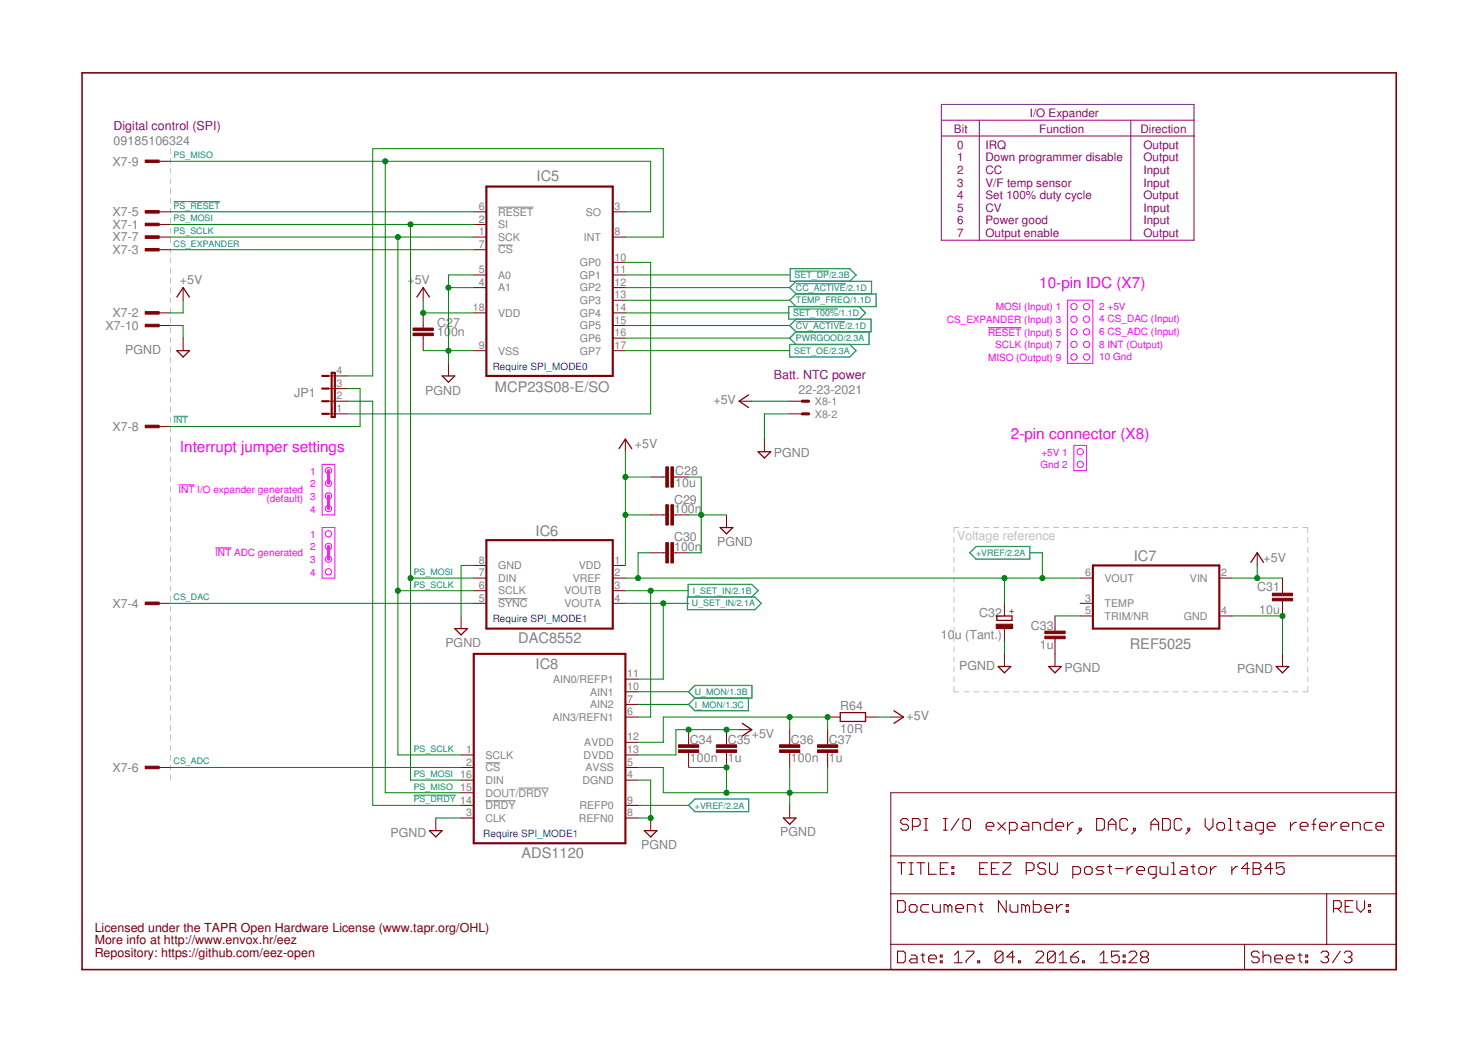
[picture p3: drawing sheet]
<svg xmlns="http://www.w3.org/2000/svg" width="297mm" height="210mm" viewBox="0 0 297 210" stroke-linecap="round" stroke-linejoin="round" font-family="sans-serif">
<g fill="none" stroke="#c0c0c0" stroke-width=".2">
<path d="M34.3 29.9v1M34.3 31.9v1M34.3 33.9v1M34.3 35.9v1M34.3 37.9v1M34.3 39.9v1M34.3 41.9v1M34.3 43.9v1M34.3 45.9v1M34.3 47.9v1M34.3 49.9v1M34.3 51.9v1"/>
<path d="M34.3 53.9v1M34.3 55.9v1M34.3 57.9v1M34.3 59.9v1M34.3 61.9v1M34.3 63.9v1M34.3 65.9v1M34.3 67.9v1M34.3 69.9v1M34.3 71.9v1M34.3 73.9v1M34.3 75.9v1"/>
<path d="M34.3 77.9v1M34.3 79.9v1M34.3 81.9v1M34.3 83.9v1M34.3 85.9v1M34.3 87.9v1M34.3 89.9v1M34.3 91.9v1M34.3 93.9v1M34.3 95.9v1M34.3 97.9v1M34.3 99.9v1"/>
<path d="M34.3 101.9v1M34.3 103.9v1M34.3 105.9v1M34.3 107.9v1M34.3 109.9v1M34.3 111.9v1M34.3 113.9v1M34.3 115.9v1M34.3 117.9v1M34.3 119.9v1M191.7 108.1v1M191.7 110.1v1"/>
<path d="M191.7 112.1v1M191.7 114.1v1M191.7 116.1v1M191.7 118.1v1M192.7 106.1h-1v1M193.7 106.1h1M195.7 106.1h1M197.7 106.1h1M199.7 106.1h1M201.7 106.1h1M203.7 106.1h1M205.7 106.1h1"/>
<path d="M207.8 106.1h.9M209.7 106.1h1.1M211.8 106.1h.9M213.7 106.1h1.1M215.8 106.1h1M217.8 106.1h1M219.8 106.1h1M221.8 106.1h1M223.8 106.1h1M225.8 106.1h1M227.8 106.1h1M229.8 106.1h1"/>
<path d="M231.8 106.1h1M233.8 106.1h1M235.8 106.1h1M237.8 106.1h1M239.8 106.1h1M241.8 106.1h1M243.8 106.1h1M245.8 106.1h1M247.8 106.1h1M249.8 106.1h1M251.8 106.1h1M253.8 106.1h1"/>
<path d="M255.8 106.1h1M257.8 106.1h1M259.8 106.1h1M261.8 106.1h1v1M262.8 108.1v1M262.8 110.1v1M262.8 112.1v1M262.8 114.1v1M262.8 116.1v1M262.8 118.1v1M34.3 121.9v1M34.3 123.9v1"/>
<path d="M34.3 125.9v1M34.3 127.9v1M34.3 129.9v1M34.3 131.9v1M34.3 133.9v1M34.3 135.9v1M34.3 137.9v1M34.3 139.9v1M191.7 138.1v1h1M191.7 120.1v1M191.7 122.1v1M191.7 124.1v1"/>
<path d="M191.7 126.1v1M191.7 128.1v1M191.7 130.1v1M191.7 132.1v1M191.7 134.1v1M191.7 136.1v1M193.7 139.1h1M195.7 139.1h1M197.7 139.1h1M199.7 139.1h1M201.7 139.1h1M203.7 139.1h1"/>
<path d="M205.7 139.1h1M207.8 139.1h.9M209.7 139.1h1.1M211.8 139.1h.9M213.7 139.1h1.1M215.8 139.1h1M217.8 139.1h1M219.8 139.1h1M221.8 139.1h1M223.8 139.1h1M225.8 139.1h1M227.8 139.1h1"/>
<path d="M229.8 139.1h1M231.8 139.1h1M233.8 139.1h1M235.8 139.1h1M237.8 139.1h1M239.8 139.1h1M241.8 139.1h1M243.8 139.1h1M245.8 139.1h1M247.8 139.1h1M249.8 139.1h1M251.8 139.1h1"/>
<path d="M253.8 139.1h1M255.8 139.1h1M257.8 139.1h1M259.8 139.1h1M262.8 138.1v1h-1M262.8 120.1v1M262.8 122.1v1M262.8 124.1v1M262.8 126.1v1M262.8 128.1v1M262.8 130.1v1M262.8 132.1v1"/>
<path d="M262.8 134.1v1M262.8 136.1v1M34.3 141.9v1M34.3 143.8v1.1M34.3 145.9v1M34.3 147.8v1.1M34.3 149.9v1M34.3 151.8v1.1M34.3 153.9v1M34.3 155.9v.9"/>
</g>
<path d="M100.1 41.7h7.1M100.1 49.3h3M100.1 120.4h5.9M97.6 153.4h2.9M104.2 158.5h6.1M97.6 161h6" fill="none" stroke="#808080" stroke-width=".2"/>
<g fill="none" stroke="#800000" stroke-width=".21">
<path d="M180.4 173.5h1.5M181.2 173.5v2.3M182.6 165l-.4-.4h-.8l-.4 .4v.4l.4 .3h.8l.4 .4v.4l-.4 .4h-.8l-.4-.4M182.7 173.5h.8M182.7 175.8h.8M183.1 173.5v2.3M183.4 166.1h1.1l.4-.4v-.7l-.4-.4h-1.1v2.3M184.3 173.5h1.5M185.1 173.5v2.3M185.7 164.6h.8M185.7 166.9h.8M186.1 164.6v2.3"/>
<path d="M186.6 173.5v2.3h1.6M189 174.6h.7M189.6 164.6h.8M189.6 166.9h.8M190 164.6v2.3M190.5 173.5h-1.5v2.3h1.5M191.3 175.4h.4v.4h-.4zM191.3 174.2h.4v.4h-.4zM192.7 164.6l-1.5 2.3M193.9 164.6h.8l.4 .4v1.5l-.4 .4h-.8l-.4-.4v-1.5zM196.9 174.6h.8M198.2 166.1h1.5v-.4l-.4-.3h-.7l-.4 .3v.8l.4 .4h.7"/>
<path d="M198.5 173.5h-1.6v2.3h1.6M199.2 174.6h.8M200.5 165.4l1.6 1.5M200.8 173.5h-1.6v2.3h1.6M201.6 173.5h1.5v.3l-1.5 1.6v.4h1.5M202.1 165.4l-1.6 1.5M202.9 166.9h1.1l.4-.4v-.8l-.4-.3h-1.1v2.3M205.6 165.4h.8l.4 .3v1.2h-1.2l-.4-.4 .4-.4h1.2M206.2 175h1.2l.4-.4v-.8l-.4-.3h-1.2v2.3M207.5 166.9v-1.5h1.2l.4 .3v1.2M210.1 173.8l-.3-.3h-.8l-.4 .3v.4l.4 .4h.8l.3 .4v.4l-.3 .4h-.8l-.4-.4M210.9 173.5v1.9l.4 .4h.8l.4-.4v-1.9"/>
<path d="M211.4 164.6v2.3h-1.2l-.3-.4v-.8l.3-.3h1.2M212.2 166.1h1.6v-.4l-.4-.3h-.8l-.4 .3v.8l.4 .4h.8M214.5 165.4v1.5M215.6 175.8h1.2l.4-.4v-.8l-.4-.4h-1.2v2.4M215.7 165.4h-.4l-.8 .7M216.9 166.5h.4v.4h-.4zM217.3 166.9l-.8 .8M218.3 174.2h.8l.4 .4v.8l-.4 .4h-.8l-.3-.4v-.8zM220.4 164.6h1.2l.4 .4v1.5l-.4 .4h-1.2zM221.8 174.2h-1.1l-.4 .4 .4 .4h.7l.4 .4-.4 .4h-1.1M222.6 174.2h.8M222.7 165.7h1.6"/>
<path d="M222.7 166.9v-1.5l.8-.8 .8 .8v1.5M223 173.8v1.6l.4 .4M224.2 174.6h1.5M226.5 174.2v1.6M226.6 165l-.4-.4h-.8l-.3 .4v1.5l.3 .4h.8l.4-.4M227.7 174.2h-.4l-.8 .8M227.8 166.5h.4v.4h-.4zM228.2 166.9l-.8 .8M228.5 175h1.5v-.4l-.4-.4h-.7l-.4 .4v.8l.4 .4h.7M231.3 165.7h1.6M231.3 166.9v-1.5l.8-.8 .8 .8v1.5M232.4 175.8h-1.2l-.4-.4v-.8l.4-.4h1.2v2l-.4 .4h-.4"/>
<path d="M233.2 174.2v1.2l.3 .4h1.2v-1.6M233.6 164.6h1.2l.4 .4v1.5l-.4 .4h-1.2zM235.5 173.5h.4v2.3M235.5 175.8h.8M237.4 174.2h.8l.4 .4v1.2h-1.2l-.4-.4 .4-.4h1.2M237.5 165l-.3-.4h-.8l-.4 .4v1.5l.4 .4h.8l.3-.4M238.7 166.5h.4v.4h-.4zM239.1 166.9l-.8 .8M239.4 174.2h.8M239.8 173.8v1.6l.4 .4M240.9 174.6l.4-.4h.8l.4 .4v.8l-.4 .4h-.8l-.4-.4zM242.2 164.6v1.5l.8 .8 .8-.8v-1.5"/>
<path d="M243.3 174.2v1.6M244.5 174.2h-.4l-.8 .8M244.6 165.7l.3-.3h.8l.4 .3v.8l-.4 .4h-.8l-.3-.4zM246.9 164.6h.4v2.3M246.9 166.9h.8M247.6 174.2v1.6M248.5 165.4h.7M248.7 174.2h-.4l-.7 .8M248.8 165v1.5l.4 .4M250.4 165.4h.8l.4 .3v1.2h-1.2l-.4-.4 .4-.4h1.2M251.1 174.6h-1.6l1.2-1.1v2.3M251.8 173.5h1.2l.4 .3v.4l-.4 .4 .4 .4v.4l-.4 .4h-1.2z"/>
<path d="M251.8 174.6h1.2M253.9 166.9h-1.2l-.4-.4v-.8l.4-.3h1.2v1.9l-.4 .4h-.4M254.7 166.1h1.5v-.4l-.3-.3h-.8l-.4 .3v.8l.4 .4h.8M255.8 174.6h-1.6l1.2-1.1v2.3M258.1 173.5h-1.6v1.1l.8-.4h.4l.4 .4v.8l-.4 .4h-.8l-.4-.4M259.4 165.4v1.5M260.5 165.4h-.4l-.7 .7M261.3 166.1h1.6v-.4l-.4-.3h-.8l-.4 .3v.8l.4 .4h.8M263.7 165.7h.7M264.4 164.6l-.4 .4v1.9M265.2 166.1h1.6v-.4l-.4-.3h-.8l-.4 .3v.8l.4 .4h.8M267.5 165.4v1.5"/>
<path d="M268.7 165.4h-.4l-.8 .7M269.5 166.1h1.6v-.4l-.4-.3h-.8l-.4 .3v.8l.4 .4h.8M271.8 166.9v-1.5h1.2l.4 .3v1.2M275.7 165.4h-1.1l-.4 .3v.8l.4 .4h1.1M276.5 166.1h1.6v-.4l-.4-.3h-.8l-.4 .3v.8l.4 .4h.8M180.4 181.1h1.2l.3 .4v1.5l-.3 .4h-1.2zM180.4 191.2h1.2l.3 .4v1.6l-.3 .4h-1.2zM182.7 182.2l.4-.3h.8l.4 .3v.8l-.4 .4h-.8l-.4-.4zM183.1 192h.8l.4 .4v1.2h-1.2l-.4-.4 .4-.4h1.2M185.1 192h.7M185.5 191.6v1.6l.3 .4M186.6 192.8h1.6v-.4l-.4-.4h-.8l-.4 .4v.8l.4 .4h.8"/>
<path d="M186.6 181.9h-1.1l-.4 .3v.8l.4 .4h1.1M187.4 181.9v1.1l.4 .4h1.2v-1.5M189 193.2h.4v.4h-.4zM189 192h.4v.4h-.4zM190.5 182.2l-.4-.3h-.4v1.5M190.5 182.2l.4-.3 .4 .3v1.2M190.5 182.2v1.2M191.8 193.6h1.6M191.8 192l.8-.8v2.4M192.1 182.6h1.5v-.4l-.3-.3h-.8l-.4 .3v.8l.4 .4h.8M194.2 191.2h1.5v.4l-1.5 1.6v.4M194.4 183.4v-1.5h1.2l.4 .3v1.2"/>
<path d="M196.5 193.2h.4v.4h-.4zM196.8 181.9h.7M197.1 181.5v1.5l.4 .4M201.6 191.6v1.6l-.4 .4h-.8l-.4-.4M201.6 191.6l-.4-.4h-.8l-.4 .4v1.6M201.6 191.6l-1.6 1.6M202.2 181.1v2.3l-1.5-2.3v2.3M203 181.9v1.1l.4 .4h1.2v-1.5M203.9 192.4h-1.6l1.2-1.2v2.4M204.7 193.2h.4v.4h-.4zM206.1 182.2l-.4-.3h-.4v1.5M206.1 182.2v1.2"/>
<path d="M206.1 182.2l.4-.3 .4 .3v1.2M207.7 181.1v2.3h1.2l.3-.4v-.8l-.3-.3h-1.2M208.2 191.6l.4-.4h.8l.3 .4v.4l-1.5 1.6h1.5M210 182.6h1.6v-.4l-.4-.3h-.8l-.4 .3v.8l.4 .4h.8M212.1 191.6v1.6l-.4 .4h-.8l-.4-.4M212.1 191.6l-.4-.4h-.8l-.4 .4v1.6M212.1 191.6l-1.6 1.6M212.3 181.9v1.5M212.9 193.6h1.5M212.9 192l.7-.8v2.4M213.5 181.9h-.4l-.8 .7M214.3 183h.4v.4h-.4z"/>
<path d="M214.3 181.9h.4v.3h-.4zM215.2 192.4h1.2l.4 .4v.4l-.4 .4h-.8l-.4-.4zM216.8 191.2l-.8 .4-.8 .8M217.6 193.2h.3v.4h-.3zM221 193.6h1.6M221 192l.8-.8v2.4M224.9 191.2h-1.5v1.2l.8-.4h.4l.3 .4v.8l-.3 .4h-.8l-.4-.4M225.7 193.2h.4v.4h-.4zM225.7 192h.4v.4h-.4zM226.9 191.6l.4-.4h.8l.4 .4v.4l-1.6 1.6h1.6M229.6 192.4l-.4 .4v.4l.4 .4h.8l.4-.4v-.4l-.4-.4M229.6 192.4l-.4-.4v-.4l.4-.4h.8l.4 .4v.4l-.4 .4"/>
<path d="M229.6 192.4h.8M253.1 191.6l-.4-.4h-.8l-.4 .4v.4l.4 .4h.8l.4 .4v.4l-.4 .4h-.8l-.4-.4M253.8 192.4l.4-.4h.8l.4 .4v1.2M253.8 191.2v2.4M256.2 192.8h1.5v-.4l-.4-.4h-.7l-.4 .4v.8l.4 .4h.7M258.5 192.8h1.6v-.4l-.4-.4h-.8l-.4 .4v.8l.4 .4h.8M260.9 192h.7M261.2 191.6v1.6l.4 .4M262.4 193.2h.4v.4h-.4zM262.4 192h.4v.4h-.4zM265.5 191.6l.4-.4h.7l.4 .4v.4l-.4 .4M266.3 192.4h.3"/>
<path d="M266.6 192.4l.4 .4v.4l-.4 .4h-.7l-.4-.4M268 182.6h1.2l.4-.4v-.7l-.4-.4h-1.2v2.3M268.8 182.6l.8 .8M269.4 191.2l-1.6 2.4M270.2 191.6l.3-.4h.8l.4 .4v.4l-.4 .4M270.3 182.2h.8M270.9 192.4h.4M271.3 192.4l.4 .4v.4l-.4 .4h-.8l-.3-.4M271.9 181.1h-1.6v2.3h1.6M272.7 181.1v1.5l.8 .8 .7-.8v-1.5M275 183h.4v.4h-.4zM275 181.9h.4v.3h-.4z"/>
</g>
<g fill="none" stroke="#800000" stroke-width=".2">
<path d="M31.7 32.4h2.6M31.7 42.6h2.6M31.7 45.1h2.6M31.7 47.7h2.6M31.7 50.2h2.6M36.8 57.8v2.6M85 57.8v2.6M95.2 42.6h2.5M95.2 45.1h2.5M95.2 47.7h2.5M95.2 50.2h2.5M95.2 55.3h2.5"/>
<path d="M95.2 57.8h2.5M123.1 42.6h2.6M123.1 47.7h2.6M123.1 55.3h2.6M123.1 57.8h2.6M123.1 52.7h2.6M31.7 62.9h2.6M31.7 65.4h2.6M36.8 68v2.5M66 78.1h3.8M66 75.6h3.8M85 62.9v3.1"/>
<path d="M85 67.5v3M90.1 73v2.6M95.2 62.9h2.5M95.2 70.5h2.5M123.1 62.9h2.6M123.1 70.5h2.6M123.1 60.4h2.6M123.1 65.4h2.6M123.1 68h2.6M31.7 85.7h2.6M66 80.7h3.8M66 83.2h3.8"/>
<path d="M125.7 88.3v2.5M130.8 95.9h3M135.3 95.9h3.1M148.5 80.7h2.6M153.6 88.3v2.5M158.7 80.7h2.5M158.7 83.2h2.5M95.2 113.7h2.5M95.2 116.2h2.5M95.2 118.8h2.5M123.1 113.7h2.6M123.1 116.2h2.6"/>
<path d="M123.1 118.8h2.6M130.8 103.5h3M130.8 111.1h3M135.3 103.5h3.1M135.3 111.1h3.1M146 103.5v2.6M217.1 116.2h2.5M245 116.2h2.6M252.7 111.1v2.6M257.7 116.2v3.1M31.7 121.3h2.6M92.7 123.8v2.6"/>
<path d="M95.2 121.3h2.5M123.1 121.3h2.6M125.7 139.1h2.5M125.7 136.5h2.5M201.9 121.3v2.5M201.9 126.4v2.5M201.9 131.5v2.5M212 123.8v3.1M212 128.4v5.6M217.1 121.3h2.5M217.1 123.8h2.5M245 123.8h2.6"/>
<path d="M257.7 120.8v3M257.7 131.5v2.5M31.7 154.3h2.6M92.7 156.8h2.5M92.7 151.8h2.5M92.7 154.3h2.5M92.7 159.4h2.5M125.7 141.6h2.5M125.7 144.2h2.5M125.7 156.8h2.5M125.7 151.8h2.5M125.7 154.3h2.5"/>
<path d="M125.7 149.2h2.5M138.4 146.7v3.1M138.4 151.3v3M146 146.7v3.1M146 151.3v3M148.5 146.7h2.6M158.7 146.7v3.1M158.7 151.3v3M166.3 144.2h2.6M166.3 146.7v3.1M166.3 151.3v3M173.9 144.2h2.6"/>
<path d="M179 144.2h2.6M179 159.4h101.6v35.5h-101.6zM87.6 164.5v2.5M92.7 164.5h2.5M92.7 161.9h2.5M125.7 164.5h2.5M125.7 161.9h2.5M130.8 164.5v2.5M158.7 161.9v2.6M179 179.7h101.6M179 172.1h101.6M266.6 179.7v10.2"/>
<path d="M179 189.9h101.6M250.1 189.9v5"/>
</g>
<path d="M97.7 37.5h25.4v38.1h-25.4zM64.7 75.6h1.3M64.7 78.1h1.3M66.7 75h.6v8.8h-.6zM64.7 80.7h1.3M64.7 83.2h1.3M97.7 108.6h25.4v17.8h-25.4zM219.6 113.7h25.4v12.7h-25.4zM95.2 131.5h30.5v38h-30.5z" fill="none" stroke="#800000" stroke-width=".42"/>
<g fill="none" stroke="#800000" stroke-width=".25">
<path d="M35.5 59.7l1.3-1.9 1.3 1.9M83.8 59.7l1.2-1.9 1.3 1.9M35.5 70.5h2.6l-1.3 1.3zM88.9 75.6h2.5l-1.3 1.3zM150.5 79.4l-2 1.3 2 1.2M124.4 90.2l1.3-1.9 1.3 1.9M152.4 90.8h2.5l-1.3 1.3zM144.7 106.1h2.6l-1.3 1.2zM251.4 113.1l1.3-2 1.2 2M91.4 126.4h2.5l-1.2 1.3zM200.3 123.8h3.1v.9h-3.1zM200.6 134h2.5l-1.2 1.3z"/>
<path d="M210.8 134h2.5l-1.3 1.3zM256.5 134h2.5l-1.3 1.3zM149.2 145.4l1.9 1.3-1.9 1.3M168.9 143.3h5v1.8h-5zM179.7 142.9l1.9 1.3-1.9 1.2M86.3 167h2.6l-1.3 1.3zM129.5 167h2.5l-1.2 1.3zM157.4 164.5h2.6l-1.3 1.2z"/>
</g>
<g fill="#800000" stroke="#800000" stroke-width=".2">
<path d="M133.8 101.5h.5v4.1h-.5z"/>
<path d="M134.8 101.5h.5v4.1h-.5z"/>
<path d="M133.8 109.1h.5v4.1h-.5z"/>
<path d="M134.8 109.1h.5v4.1h-.5z"/>
<path d="M83 67h4.1v.5h-4.1z"/>
<path d="M83 66h4.1v.5h-4.1z"/>
<path d="M29.2 44.9h2.8v.5h-2.8z"/>
<path d="M29.2 62.7h2.8v.5h-2.8z"/>
<path d="M29.2 50h2.8v.5h-2.8z"/>
<path d="M29.2 121.1h2.8v.5h-2.8z"/>
<path d="M29.2 42.3h2.8v.5h-2.8z"/>
<path d="M29.2 154.1h2.8v.5h-2.8z"/>
<path d="M29.2 47.4h2.8v.5h-2.8z"/>
<path d="M29.2 85.5h2.8v.5h-2.8z"/>
<path d="M29.2 32.2h2.8v.5h-2.8z"/>
<path d="M29.2 65.2h2.8v.5h-2.8z"/>
<path d="M156.7 149.8h4v.5h-4z"/>
<path d="M156.7 150.8h4v.5h-4z"/>
<path d="M136.4 149.8h4v.5h-4z"/>
<path d="M136.4 150.8h4v.5h-4z"/>
<path d="M164.3 149.8h4.1v.5h-4.1z"/>
<path d="M164.3 150.8h4.1v.5h-4.1z"/>
<path d="M144 149.8h4v.5h-4z"/>
<path d="M144 150.8h4v.5h-4z"/>
<path d="M134.8 93.9h.5v4h-.5z"/>
<path d="M133.8 93.9h.5v4h-.5z"/>
<path d="M255.7 120.3h4.1v.5h-4.1z"/>
<path d="M255.7 119.3h4.1v.5h-4.1z"/>
<path d="M200.2 125.5h3.3v.9h-3.3z"/>
<path d="M210 127.9h4.1v.5h-4.1z"/>
<path d="M210 126.9h4.1v.5h-4.1z"/>
</g>
<path d="M16.5 14.6h264.1v180.3h-264.1z" fill="none" stroke="#800000" stroke-width=".32"/>
<path d="M161.2 80.7h1.3M161.2 83.2h1.3" fill="none" stroke="#800000" stroke-width=".61"/>
<g fill="none" stroke="#008000" stroke-width=".2">
<path d="M34.3 32.4h96.5v10.2h-5.1M77.4 32.4v127h15.3M34.3 47.7h60.9M34.3 45.1h60.9M34.3 42.6h60.9M34.3 50.2h60.9M80 47.7v104.1h12.7M82.5 45.1v111.7h10.2M90.1 57.8h5.1M95.2 55.3h-5.1v17.7M125.7 47.7h7.6v-17.8h-58.4v45.7h-5.1M125.7 52.7h5.1v30.5h-61"/>
<path d="M125.7 57.8h33M125.7 55.3h33M34.3 65.4h2.5v2.6M36.8 60.4v2.5h-2.5M69.8 78.1h2.6v7.6h-38.1M85 60.4v2.5h10.2M85 70.5h10.2M125.7 62.9h33M125.7 68h33M125.7 70.5h33M125.7 65.4h33M125.7 60.4h33"/>
<path d="M69.8 80.7h5.1v81.2h17.8M125.7 90.8v22.9M125.7 95.9h5.1M138.4 95.9h2.5v15.2h-2.5M151.1 80.7h7.6M158.7 83.2h-5.1v5.1M80 118.8h15.2M82.5 116.2h12.7M95.2 113.7h-2.5v10.1M125.7 103.5h5.1M125.7 116.2h91.4M125.7 118.8h12.7"/>
<path d="M130.8 118.8v25.4h-2.6M130.8 111.1h-2.6v5.1M138.4 103.5h7.6M201.9 116.2v5.1M206.9 111.1h2.6v5.1M247.6 116.2h10.1M252.7 113.7v2.5M34.3 121.3h60.9M125.7 121.3h12.7M128.2 139.1h10.2M133.3 121.3v15.2h-5.1M201.9 128.9v2.6"/>
<path d="M212 123.8h5.1M247.6 123.8h10.1v7.7M34.3 154.3h58.4M128.2 156.8h2.6v7.7h-2.6M128.2 154.3h5.1v5.1h33v-5.1M128.2 141.6h10.2M138.4 154.3h7.6v5.1M148.5 146.7h-12.7v5.1h-7.6M158.7 144.2v2.5M158.7 154.3v7.6M166.3 146.7v-2.5h-33v5h-5.1M176.5 144.2h2.5"/>
<path d="M87.6 164.5h5.1M128.2 161.9h10.2"/>
</g>
<g fill="#008000" stroke="#008000" stroke-width=".2">
<circle cx="125.7" cy="103.5" r=".51"/>
<circle cx="125.7" cy="95.9" r=".51"/>
<circle cx="85" cy="62.9" r=".51"/>
<circle cx="138.4" cy="146.7" r=".51"/>
<circle cx="146" cy="146.7" r=".51"/>
<circle cx="252.7" cy="116.2" r=".51"/>
<circle cx="80" cy="47.7" r=".51"/>
<circle cx="80" cy="118.8" r=".51"/>
<circle cx="82.5" cy="45.1" r=".51"/>
<circle cx="82.5" cy="116.2" r=".51"/>
<circle cx="77.4" cy="32.4" r=".51"/>
<circle cx="166.3" cy="144.2" r=".51"/>
<circle cx="158.7" cy="144.2" r=".51"/>
<circle cx="201.9" cy="116.2" r=".51"/>
<circle cx="128.2" cy="116.2" r=".51"/>
<circle cx="209.5" cy="116.2" r=".51"/>
<circle cx="130.8" cy="118.8" r=".51"/>
<circle cx="133.3" cy="121.3" r=".51"/>
<circle cx="158.7" cy="159.4" r=".51"/>
<circle cx="146" cy="154.3" r=".51"/>
<circle cx="146" cy="159.4" r=".51"/>
<circle cx="257.7" cy="123.8" r=".51"/>
<circle cx="140.9" cy="103.5" r=".51"/>
<circle cx="130.8" cy="164.5" r=".51"/>
<circle cx="90.1" cy="57.8" r=".51"/>
<circle cx="90.1" cy="70.5" r=".51"/>
</g>
<g fill="none" stroke="#f0f" stroke-width=".2">
<path d="M198.6 65.9h6.7M214.6 60.4h5v12.6h-5zM35.9 97.5h3.2M64.7 93.4h2.6v10.1h-2.6zM215.8 89.6h2.6v5h-2.6zM43.3 110.2h3.2M64.7 106.1h2.6v10.1h-2.6z"/>
<circle cx="215.8" cy="61.6" r=".64"/>
<circle cx="215.8" cy="66.7" r=".64"/>
<circle cx="215.8" cy="71.8" r=".64"/>
<circle cx="215.8" cy="69.3" r=".64"/>
<circle cx="215.8" cy="64.2" r=".64"/>
<circle cx="218.4" cy="61.6" r=".64"/>
<circle cx="218.4" cy="66.7" r=".64"/>
<circle cx="218.4" cy="71.8" r=".64"/>
<circle cx="218.4" cy="69.3" r=".64"/>
<circle cx="218.4" cy="64.2" r=".64"/>
<circle cx="66" cy="97.2" r=".64"/>
<circle cx="66" cy="99.7" r=".64"/>
<circle cx="66" cy="94.6" r=".64"/>
<circle cx="217.1" cy="93.4" r=".64"/>
<circle cx="217.1" cy="90.8" r=".64"/>
<circle cx="66" cy="107.3" r=".64"/>
<circle cx="66" cy="109.9" r=".64"/>
<circle cx="66" cy="112.4" r=".64"/>
<circle cx="66" cy="115" r=".64"/>
<circle cx="66" cy="102.3" r=".64"/>
</g>
<path d="M66 94.6v2.6M66 99.7v2.6M66 109.9v2.5" fill="none" stroke="#f0f" stroke-width=".61"/>
<path d="M34.9 40.5h9.3M159.7 54.5h6.9M160 57h10M159.4 62.1h9M160 64.7h9.9M34.9 83.7h2.9M83.1 159.9h8.5" fill="none" stroke="#008080" stroke-width=".2"/>
<g fill="none" stroke="#008080" stroke-width=".25">
<path d="M160 59.1h16.1v2.5h-17.6v2.6h16.6v2.5h-15.1M160 56.6l-1.3 1.2 1.3 1.3M160 59.1l-1.3 1.3 1.3 1.2M170.8 56.6l1.2-1.3-1.2-1.3h-12v2.6h16.4v2.5M160 66.7l-1.3 1.3 1.3 1.3M160 64.2l-1.3 1.2 1.3 1.3M172.7 61.6l1.2 1.3-1.2 1.3M174.7 66.7v2.6h-16v2.5h12.1l1.2-1.3-1.2-1.2M194.9 111.1l1.3-1.2h10.8v2.5h-10.8zM138.2 120h13.5l1.3 1.3-1.3 1.3h-13.5zM138.3 120v-2.5h12.8l1.3 1.3-1.3 1.2M138.4 139.1l1.3-1.3h11.4v2.6h-11.4z"/>
<path d="M139.7 140.4l-1.3 1.2 1.3 1.3h10.7v-2.5M138.4 161.9l1.3-1.2h10.8v2.5h-10.8z"/>
</g>
<path d="M189.2 24.2h50.8M189.2 21h50.8v27.3h-50.8zM189.2 27.3h50.8M196.8 24.2v24.1M227.3 24.2v24.1" fill="none" stroke="#800080" stroke-width=".2"/>
<g font-size="3.1" fill="#f0f">
<text x="208.9" y="57.8">10-pin IDC (X7)</text>
<text x="203.1" y="88.3">2-pin connector (X8)</text>
<text x="36.2" y="90.8">Interrupt jumper settings</text>
</g>
<g font-size="2.9" fill="#808080">
<text x="107.8" y="36.4">IC5</text>
<text x="99.5" y="78.7">MCP23S08-E/SO</text>
<text x="107.6" y="107.7">IC6</text>
<text x="227.9" y="112.7">IC7</text>
<text x="104.2" y="129.3">DAC8552</text>
<text x="227" y="130.4">REF5025</text>
<text x="107.6" y="134.4">IC8</text>
<text x="104.8" y="172.5">ADS1120</text>
</g>
<g font-size="2.5" fill="#808080">
<text x="22.8" y="29.3">09185106324</text>
<text x="22.6" y="33.3">X7-9</text>
<text x="22.6" y="46">X7-1</text>
<text x="22.6" y="43.5">X7-5</text>
<text x="22.6" y="51.1">X7-3</text>
<text x="22.6" y="48.6">X7-7</text>
<text x="36.2" y="57.1">+5V</text>
<text x="81.9" y="57.1">+5V</text>
<text x="22.6" y="63.8">X7-2</text>
<text x="87.9" y="65.7">C27</text>
<text x="21.2" y="66.3">X7-10</text>
<text x="25.1" y="71.2">PGND</text>
<text x="87.9" y="67.6">10</text>
<text x="90.6" y="67.6">0n</text>
<text x="59.2" y="79.9">JP1</text>
<text x="85.5" y="79.4">PGND</text>
<text x="143.4" y="81.3">+5V</text>
<text x="160.5" y="79.3">22-23-2021</text>
<text x="22.6" y="86.6">X7-8</text>
<text x="127.6" y="90.1">+5V</text>
<text x="135.7" y="95.4">C28</text>
<text x="155.5" y="92">PGND</text>
<text x="135.5" y="101.2">C29</text>
<text x="135.7" y="98">10u</text>
<text x="135.5" y="103.1">100n</text>
<text x="135.5" y="110.8">100n</text>
<text x="135.5" y="108.9">C30</text>
<text x="144.1" y="109.8">PGND</text>
<text x="253.9" y="112.9">+5V</text>
<text x="252.6" y="118.9">C31</text>
<text x="22.6" y="122.2">X7-4</text>
<text x="196.8" y="124">C32</text>
<text x="253" y="123.4">10u</text>
<text x="89.5" y="130.1">PGND</text>
<text x="189.1" y="128.4">10u (Tant.)</text>
<text x="207.2" y="126.6">C33</text>
<text x="209" y="130.4">1u</text>
<text x="192.8" y="134.6">PGND</text>
<text x="213.9" y="135.1">PGND</text>
<text x="248.6" y="135.3">PGND</text>
<text x="168.9" y="142.7">R64</text>
<text x="138.6" y="149.5">C34</text>
<text x="146.3" y="149.5">C35</text>
<text x="151.1" y="148.5">+5V</text>
<text x="159" y="149.5">C36</text>
<text x="166.6" y="149.5">C37</text>
<text x="168.9" y="147.5">10R</text>
<text x="182.2" y="144.7">+5V</text>
<text x="22.6" y="155.2">X7-6</text>
<text x="138.6" y="153.3">100n</text>
<text x="146.3" y="153.3">1u</text>
<text x="159" y="153.3">100n</text>
<text x="166.6" y="153.3">1u</text>
<text x="78.5" y="168.3">PGND</text>
<text x="128.9" y="170.7">PGND</text>
<text x="156.8" y="168.2">PGND</text>
</g>
<g font-size="2.5" fill="#800080">
<text x="22.8" y="26.1">Digital control (SPI)</text>
<text x="155.5" y="76.2">Batt. NTC power</text>
</g>
<text font-size="2.5" fill="#c0c0c0" x="192.4" y="108.5">Voltage reference</text>
<g font-size="2.5" fill="#800000">
<text x="19" y="187.3">Licensed under the TAPR Open Hardware License (www.tapr.org/OHL)</text>
<text x="19" y="189.9">More info at http://www.envox.hr/eez</text>
<text x="19" y="192.4">Repository: https://github.com/eez-open</text>
</g>
<g font-size="2.3" fill="#800080">
<text x="207" y="23.5">I/O Expander</text>
<text x="191.7" y="26.7">Bit</text>
<text x="192.4" y="29.9">0</text>
<text x="198.1" y="29.9">IRQ</text>
<text x="208.9" y="26.7">Function</text>
<text x="229.2" y="26.7">Direction</text>
<text x="229.8" y="29.9">Output</text>
<text x="192.4" y="32.4">1</text>
<text x="192.4" y="35">2</text>
<text x="198.1" y="32.4">Down programmer disable</text>
<text x="198.1" y="35">CC</text>
<text x="229.8" y="35">Input</text>
<text x="229.8" y="32.4">Output</text>
<text x="192.4" y="37.5">3</text>
<text x="192.4" y="40">4</text>
<text x="198.1" y="40">Set 100% duty cycle</text>
<text x="198.1" y="37.5">V/F temp sensor</text>
<text x="229.8" y="37.5">Input</text>
<text x="229.8" y="40">Output</text>
<text x="192.4" y="42.6">5</text>
<text x="192.4" y="45.1">6</text>
<text x="192.4" y="47.7">7</text>
<text x="198.1" y="42.6">CV</text>
<text x="198.1" y="45.1">Power good</text>
<text x="198.1" y="47.7">Output enable</text>
<text x="229.8" y="42.6">Input</text>
<text x="229.8" y="45.1">Input</text>
<text x="229.8" y="47.7">Output</text>
</g>
<g font-size="2.1" fill="#808080">
<text x="96.2" y="42.2">6</text>
<text x="96.2" y="44.8">2</text>
<text x="96.2" y="47.3">1</text>
<text x="100.1" y="43.3">RESET</text>
<text x="100.1" y="45.9">SI</text>
<text x="117.7" y="43.3">SO</text>
<text x="123.5" y="42.2">3</text>
<text x="123.5" y="47.3">8</text>
<text x="96.2" y="49.8">7</text>
<text x="100.1" y="48.4">SCK</text>
<text x="100.1" y="51">CS</text>
<text x="116.5" y="53.5">GP0</text>
<text x="117.4" y="48.4">INT</text>
<text x="123.5" y="52.4">10</text>
<text x="96.2" y="54.9">5</text>
<text x="96.2" y="57.5">4</text>
<text x="100.1" y="56">A0</text>
<text x="100.1" y="58.6">A1</text>
<text x="116.5" y="56">GP1</text>
<text x="116.5" y="58.6">GP2</text>
<text x="123.5" y="54.9">11</text>
<text x="123.5" y="57.5">12</text>
<text x="95" y="62.5">18</text>
<text x="100.1" y="63.7">VDD</text>
<text x="116.5" y="61.1">GP3</text>
<text x="116.5" y="63.7">GP4</text>
<text x="123.5" y="60">13</text>
<text x="123.5" y="62.5">14</text>
<text x="123.5" y="65.1">15</text>
<text x="96.2" y="70.2">9</text>
<text x="100.1" y="71.3">VSS</text>
<text x="116.5" y="66.2">GP5</text>
<text x="116.5" y="68.7">GP6</text>
<text x="116.5" y="71.3">GP7</text>
<text x="123.5" y="67.6">16</text>
<text x="123.5" y="70.2">17</text>
<text x="67.6" y="77.8">3</text>
<text x="67.6" y="75.2">4</text>
<text x="67.6" y="82.9">1</text>
<text x="67.6" y="80.3">2</text>
<text x="163.8" y="81.4">X8-1</text>
<text x="163.8" y="84">X8-2</text>
<text x="96.2" y="113.3">8</text>
<text x="123.5" y="113.3">1</text>
<text x="96.2" y="118.4">6</text>
<text x="96.2" y="115.9">7</text>
<text x="100.1" y="119.5">SCLK</text>
<text x="100.1" y="117">DIN</text>
<text x="100.1" y="114.4">GND</text>
<text x="113.4" y="119.5">VOUTB</text>
<text x="115.1" y="117">VREF</text>
<text x="116.3" y="114.4">VDD</text>
<text x="123.5" y="115.9">2</text>
<text x="123.5" y="118.4">3</text>
<text x="218.1" y="115.9">6</text>
<text x="222" y="117">VOUT</text>
<text x="239.2" y="117">VIN</text>
<text x="245.4" y="115.9">2</text>
<text x="96.2" y="120.9">5</text>
<text x="100.1" y="122.1">SYNC</text>
<text x="113.4" y="122.1">VOUTA</text>
<text x="123.5" y="120.9">4</text>
<text x="218.1" y="120.9">3</text>
<text x="218.1" y="123.5">5</text>
<text x="222" y="122.1">TEMP</text>
<text x="222" y="124.6">TRIM/NR</text>
<text x="238" y="124.6">GND</text>
<text x="245.4" y="123.5">4</text>
<text x="111.1" y="137.3">AIN0/REFP1</text>
<text x="126" y="136.2">11</text>
<text x="118.6" y="139.8">AIN1</text>
<text x="118.6" y="142.4">AIN2</text>
<text x="126" y="138.7">10</text>
<text x="126" y="141.3">7</text>
<text x="126" y="143.8">6</text>
<text x="111" y="144.9">AIN3/REFN1</text>
<text x="117.4" y="150">AVDD</text>
<text x="126" y="148.9">12</text>
<text x="93.7" y="151.4">1</text>
<text x="93.7" y="154">2</text>
<text x="97.6" y="152.5">SCLK</text>
<text x="97.6" y="155.1">CS</text>
<text x="117.3" y="152.5">DVDD</text>
<text x="117.7" y="155.1">AVSS</text>
<text x="126" y="151.4">13</text>
<text x="126" y="154">5</text>
<text x="92.5" y="156.5">16</text>
<text x="92.5" y="159">15</text>
<text x="92.5" y="161.6">14</text>
<text x="97.6" y="157.6">DIN</text>
<text x="97.6" y="160.2">DOUT/DRDY</text>
<text x="117" y="157.6">DGND</text>
<text x="126" y="156.5">4</text>
<text x="126" y="161.6">9</text>
<text x="93.7" y="164.1">3</text>
<text x="97.6" y="165.2">CLK</text>
<text x="97.6" y="162.7">DRDY</text>
<text x="116.3" y="165.2">REFN0</text>
<text x="116.5" y="162.7">REFP0</text>
<text x="126" y="164.1">8</text>
</g>
<g font-size="2" fill="#f0f">
<text x="190.3" y="65">CS_EXPANDER (Input) 3</text>
<text x="200.1" y="62.4">MOSI (Input) 1</text>
<text x="220.9" y="62.3">2 +5V</text>
<text x="220.9" y="64.8">4 CS_DAC (Input)</text>
<text x="198.6" y="67.5">RESET (Input) 5</text>
<text x="200" y="70">SCLK (Input) 7</text>
<text x="220.9" y="67.3">6 CS_ADC (Input)</text>
<text x="220.9" y="69.9">8 INT (Output)</text>
<text x="198.6" y="72.6">MISO (Output) 9</text>
<text x="220.9" y="72.4">10 Gnd</text>
<text x="62.3" y="95.4">1</text>
<text x="209.1" y="94.2">Gnd 2</text>
<text x="209.3" y="91.6">+5V 1</text>
<text x="35.9" y="99.1">INT I/O expander generated</text>
<text x="53.5" y="101">(default)</text>
<text x="62.3" y="98">2</text>
<text x="62.3" y="100.5">3</text>
<text x="62.3" y="103">4</text>
<text x="43.3" y="111.8">INT ADC generated</text>
<text x="62.3" y="110.7">2</text>
<text x="62.3" y="108.1">1</text>
<text x="62.3" y="113.2">3</text>
<text x="62.3" y="115.7">4</text>
</g>
<g font-size="2" fill="#00f">
<text x="99" y="74.3">Require SPI_MODE0</text>
<text x="99" y="125.1">Require SPI_MODE1</text>
<text x="97.1" y="168.3">Require SPI_MODE1</text>
</g>
<g font-size="1.8" fill="#008080">
<text x="34.9" y="31.8">PS_MISO</text>
<text x="34.9" y="41.9">PS_RESET</text>
<text x="34.9" y="47">PS_SCLK</text>
<text x="34.9" y="44.5">PS_MOSI</text>
<text x="34.9" y="49.6">CS_EXPANDER</text>
<text x="159.7" y="55.9">SET_DP/2.3B</text>
<text x="160" y="58.5">CC_ACTIVE/2.1D</text>
<text x="159.4" y="63.5">SET_100%/1.1D</text>
<text x="160" y="61">TEMP_FREQ/1.1D</text>
<text x="159.6" y="71.2">SET_OE/2.3A</text>
<text x="160" y="68.6">PWRGOOD/2.3A</text>
<text x="160" y="66.1">CV_ACTIVE/2.1D</text>
<text x="34.9" y="85.1">INT</text>
<text x="196.2" y="111.8">+VREF/2.2A</text>
<text x="83.2" y="118.1">PS_SCLK</text>
<text x="83.2" y="115.6">PS_MOSI</text>
<text x="139.2" y="119.4">I_SET_IN/2.1B</text>
<text x="34.9" y="120.7">CS_DAC</text>
<text x="139.1" y="121.9">U_SET_IN/2.1A</text>
<text x="139.7" y="139.7">U_MON/1.3B</text>
<text x="139.7" y="142.3">I_MON/1.3C</text>
<text x="34.9" y="153.7">CS_ADC</text>
<text x="83.2" y="151.1">PS_SCLK</text>
<text x="83.2" y="156.2">PS_MOSI</text>
<text x="83.2" y="158.8">PS_MISO</text>
<text x="83.2" y="161.3">PS_DRDY</text>
<text x="139.7" y="162.6">+VREF/2.2A</text>
</g>
<text font-size="1.8" fill="#800000" x="203.7" y="123.4" transform="rotate(-90 203.7 123.4)">+</text>
</svg>
